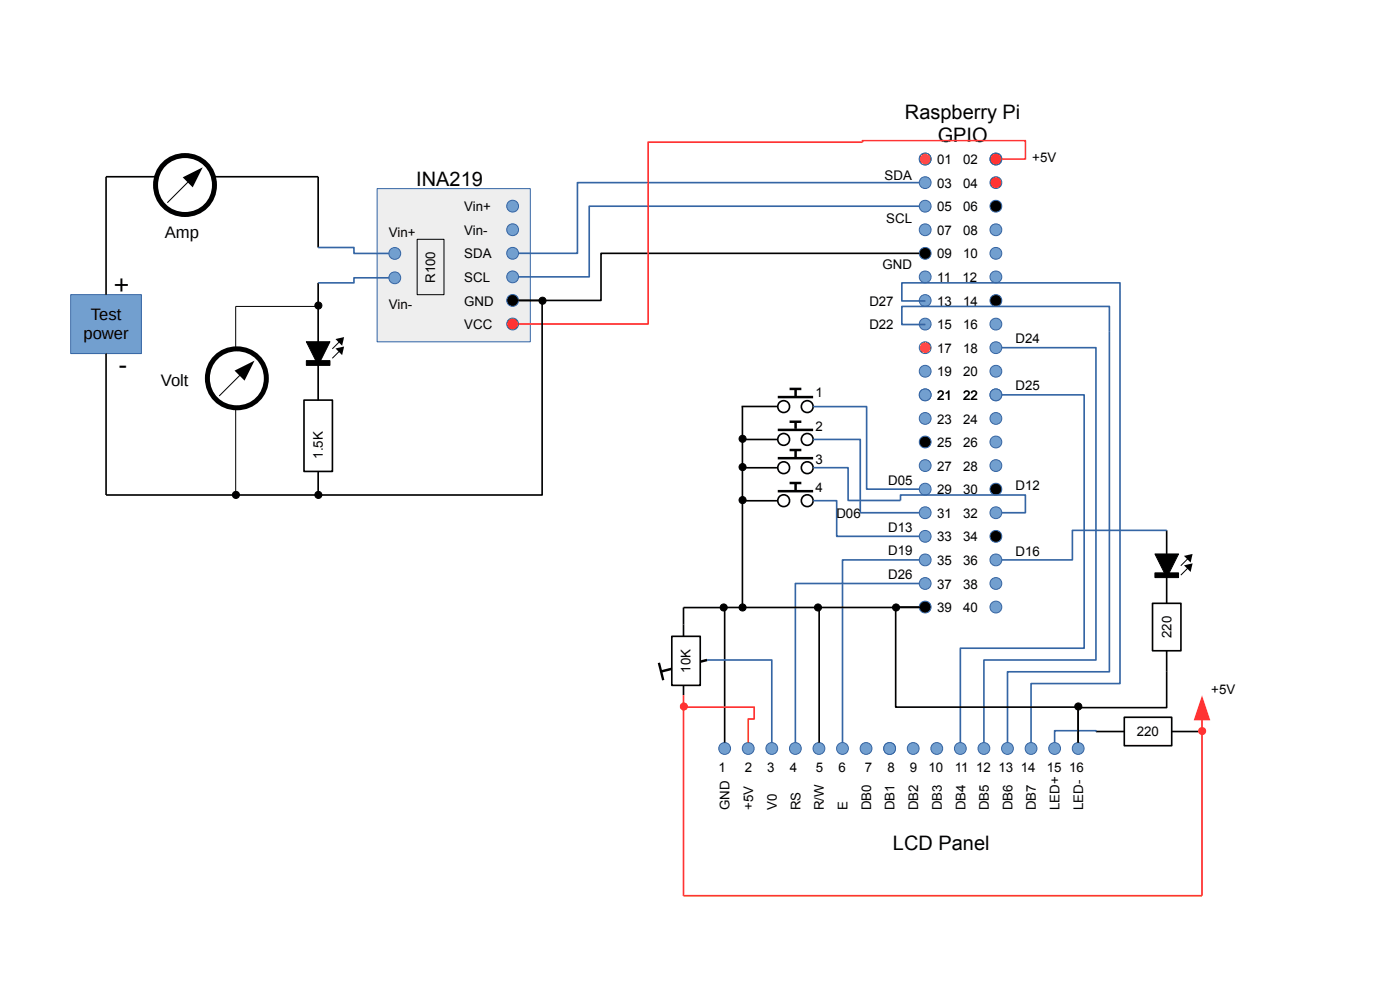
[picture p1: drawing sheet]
<svg xmlns="http://www.w3.org/2000/svg" width="297mm" height="210mm" viewBox="0 0 297 210" stroke-linecap="round" stroke-linejoin="round" font-family="sans-serif">
<circle cx="188.7" cy="158.8" r="1.26" fill="#729fcf"/>
<circle cx="188.7" cy="158.8" r="1.26" fill="none" stroke="#3465a4" stroke-width=".21"/>
<circle cx="193.7" cy="158.8" r="1.25" fill="#729fcf"/>
<circle cx="193.7" cy="158.8" r="1.25" fill="none" stroke="#3465a4" stroke-width=".21"/>
<circle cx="198.7" cy="158.8" r="1.25" fill="#729fcf"/>
<circle cx="198.7" cy="158.8" r="1.25" fill="none" stroke="#3465a4" stroke-width=".21"/>
<circle cx="203.7" cy="158.8" r="1.26" fill="#729fcf"/>
<circle cx="203.7" cy="158.8" r="1.26" fill="none" stroke="#3465a4" stroke-width=".21"/>
<circle cx="208.7" cy="158.8" r="1.26" fill="#729fcf"/>
<circle cx="208.7" cy="158.8" r="1.26" fill="none" stroke="#3465a4" stroke-width=".21"/>
<circle cx="213.7" cy="158.8" r="1.25" fill="#729fcf"/>
<circle cx="213.7" cy="158.8" r="1.25" fill="none" stroke="#3465a4" stroke-width=".21"/>
<circle cx="218.7" cy="158.8" r="1.25" fill="#729fcf"/>
<circle cx="218.7" cy="158.8" r="1.25" fill="none" stroke="#3465a4" stroke-width=".21"/>
<circle cx="183.7" cy="158.8" r="1.26" fill="#729fcf"/>
<circle cx="183.7" cy="158.8" r="1.26" fill="none" stroke="#3465a4" stroke-width=".21"/>
<circle cx="178.7" cy="158.8" r="1.26" fill="#729fcf"/>
<circle cx="178.7" cy="158.8" r="1.26" fill="none" stroke="#3465a4" stroke-width=".21"/>
<circle cx="173.7" cy="158.8" r="1.25" fill="#729fcf"/>
<circle cx="173.7" cy="158.8" r="1.25" fill="none" stroke="#3465a4" stroke-width=".21"/>
<circle cx="168.7" cy="158.8" r="1.26" fill="#729fcf"/>
<circle cx="168.7" cy="158.8" r="1.26" fill="none" stroke="#3465a4" stroke-width=".21"/>
<circle cx="163.7" cy="158.8" r="1.26" fill="#729fcf"/>
<circle cx="163.7" cy="158.8" r="1.26" fill="none" stroke="#3465a4" stroke-width=".21"/>
<circle cx="223.7" cy="158.8" r="1.26" fill="#729fcf"/>
<circle cx="223.7" cy="158.8" r="1.26" fill="none" stroke="#3465a4" stroke-width=".21"/>
<circle cx="228.7" cy="158.8" r="1.26" fill="#729fcf"/>
<circle cx="228.7" cy="158.8" r="1.26" fill="none" stroke="#3465a4" stroke-width=".21"/>
<circle cx="158.7" cy="158.8" r="1.26" fill="#729fcf"/>
<circle cx="158.7" cy="158.8" r="1.26" fill="none" stroke="#3465a4" stroke-width=".21"/>
<circle cx="153.7" cy="158.8" r="1.25" fill="#729fcf"/>
<circle cx="153.7" cy="158.8" r="1.25" fill="none" stroke="#3465a4" stroke-width=".21"/>
<circle cx="188.7" cy="158.8" r="1.26" fill="#729fcf"/>
<circle cx="188.7" cy="158.8" r="1.26" fill="none" stroke="#3465a4" stroke-width=".21"/>
<circle cx="196.3" cy="33.7" r="1.25" fill="#729fcf"/>
<circle cx="196.3" cy="33.7" r="1.25" fill="none" stroke="#3465a4" stroke-width=".21"/>
<circle cx="211.3" cy="33.7" r="1.26" fill="#729fcf"/>
<circle cx="211.3" cy="33.7" r="1.26" fill="none" stroke="#3465a4" stroke-width=".21"/>
<circle cx="196.3" cy="38.7" r="1.25" fill="#729fcf"/>
<circle cx="196.3" cy="38.7" r="1.25" fill="none" stroke="#3465a4" stroke-width=".21"/>
<circle cx="211.3" cy="38.7" r="1.25" fill="#f33"/>
<circle cx="211.3" cy="38.7" r="1.25" fill="none" stroke="#3465a4" stroke-width=".21"/>
<circle cx="196.3" cy="43.7" r="1.25" fill="#729fcf"/>
<g fill="none" stroke="#3465a4" stroke-width=".21">
<circle cx="196.3" cy="43.7" r="1.25"/>
<circle cx="211.3" cy="43.7" r="1.26"/>
</g>
<circle cx="211.3" cy="43.7" r="1.26" fill="#000"/>
<circle cx="196.3" cy="48.7" r="1.25" fill="#729fcf"/>
<circle cx="196.3" cy="48.7" r="1.25" fill="none" stroke="#3465a4" stroke-width=".21"/>
<circle cx="211.3" cy="48.7" r="1.26" fill="#729fcf"/>
<g fill="none" stroke="#3465a4" stroke-width=".21">
<circle cx="196.3" cy="53.7" r="1.25"/>
<circle cx="211.3" cy="48.7" r="1.26"/>
</g>
<circle cx="196.3" cy="53.7" r="1.25" fill="#000"/>
<circle cx="211.3" cy="53.7" r="1.25" fill="#729fcf"/>
<circle cx="211.3" cy="53.7" r="1.25" fill="none" stroke="#3465a4" stroke-width=".21"/>
<circle cx="196.3" cy="58.7" r="1.25" fill="#729fcf"/>
<circle cx="196.3" cy="58.7" r="1.25" fill="none" stroke="#3465a4" stroke-width=".21"/>
<circle cx="211.3" cy="58.7" r="1.25" fill="#729fcf"/>
<circle cx="211.3" cy="58.7" r="1.25" fill="none" stroke="#3465a4" stroke-width=".21"/>
<circle cx="196.3" cy="33.7" r="1.25" fill="#f90"/>
<circle cx="196.3" cy="33.7" r="1.25" fill="none" stroke="#3465a4" stroke-width=".21"/>
<circle cx="211.3" cy="33.7" r="1.25" fill="#f33"/>
<circle cx="211.3" cy="33.7" r="1.25" fill="none" stroke="#3465a4" stroke-width=".21"/>
<circle cx="196.3" cy="63.8" r="1.25" fill="#729fcf"/>
<g fill="none" stroke="#3465a4" stroke-width=".21">
<circle cx="196.3" cy="63.8" r="1.25"/>
<circle cx="211.3" cy="63.8" r="1.26"/>
</g>
<circle cx="211.3" cy="63.8" r="1.26" fill="#000"/>
<circle cx="196.3" cy="68.8" r="1.25" fill="#729fcf"/>
<circle cx="196.3" cy="68.8" r="1.25" fill="none" stroke="#3465a4" stroke-width=".21"/>
<circle cx="211.3" cy="68.8" r="1.25" fill="#729fcf"/>
<circle cx="211.3" cy="68.8" r="1.25" fill="none" stroke="#3465a4" stroke-width=".21"/>
<circle cx="196.3" cy="73.8" r="1.25" fill="#f90"/>
<circle cx="196.3" cy="73.8" r="1.25" fill="none" stroke="#3465a4" stroke-width=".21"/>
<circle cx="211.3" cy="73.8" r="1.25" fill="#729fcf"/>
<circle cx="211.3" cy="73.8" r="1.25" fill="none" stroke="#3465a4" stroke-width=".21"/>
<circle cx="196.3" cy="78.8" r="1.25" fill="#729fcf"/>
<circle cx="196.3" cy="78.8" r="1.25" fill="none" stroke="#3465a4" stroke-width=".21"/>
<circle cx="211.3" cy="78.8" r="1.26" fill="#729fcf"/>
<circle cx="211.3" cy="78.8" r="1.26" fill="none" stroke="#3465a4" stroke-width=".21"/>
<circle cx="196.3" cy="83.8" r="1.25" fill="#729fcf"/>
<circle cx="196.3" cy="83.8" r="1.25" fill="none" stroke="#3465a4" stroke-width=".21"/>
<circle cx="211.3" cy="83.8" r="1.26" fill="#729fcf"/>
<circle cx="211.3" cy="83.8" r="1.26" fill="none" stroke="#3465a4" stroke-width=".21"/>
<circle cx="196.3" cy="88.8" r="1.25" fill="#729fcf"/>
<circle cx="196.3" cy="88.8" r="1.25" fill="none" stroke="#3465a4" stroke-width=".21"/>
<circle cx="211.3" cy="88.8" r="1.25" fill="#729fcf"/>
<g fill="none" stroke="#3465a4" stroke-width=".21">
<circle cx="196.3" cy="93.8" r="1.25"/>
<circle cx="211.3" cy="88.8" r="1.25"/>
</g>
<circle cx="196.3" cy="93.8" r="1.25" fill="#000"/>
<circle cx="211.3" cy="93.8" r="1.26" fill="#729fcf"/>
<circle cx="211.3" cy="93.8" r="1.26" fill="none" stroke="#3465a4" stroke-width=".21"/>
<circle cx="196.3" cy="83.8" r="1.25" fill="#729fcf"/>
<circle cx="196.3" cy="83.8" r="1.25" fill="none" stroke="#3465a4" stroke-width=".21"/>
<circle cx="211.3" cy="83.8" r="1.25" fill="#729fcf"/>
<circle cx="211.3" cy="83.8" r="1.25" fill="none" stroke="#3465a4" stroke-width=".21"/>
<circle cx="196.3" cy="98.8" r="1.25" fill="#729fcf"/>
<circle cx="196.3" cy="98.8" r="1.25" fill="none" stroke="#3465a4" stroke-width=".21"/>
<circle cx="211.3" cy="98.8" r="1.26" fill="#729fcf"/>
<circle cx="211.3" cy="98.8" r="1.26" fill="none" stroke="#3465a4" stroke-width=".21"/>
<circle cx="196.3" cy="103.8" r="1.25" fill="#729fcf"/>
<g fill="none" stroke="#3465a4" stroke-width=".21">
<circle cx="196.3" cy="103.8" r="1.25"/>
<circle cx="211.3" cy="103.8" r="1.25"/>
</g>
<circle cx="211.3" cy="103.8" r="1.25" fill="#000"/>
<circle cx="196.3" cy="108.8" r="1.25" fill="#729fcf"/>
<circle cx="196.3" cy="108.8" r="1.25" fill="none" stroke="#3465a4" stroke-width=".21"/>
<circle cx="211.3" cy="108.8" r="1.25" fill="#729fcf"/>
<circle cx="211.3" cy="108.8" r="1.25" fill="none" stroke="#3465a4" stroke-width=".21"/>
<circle cx="196.3" cy="113.8" r="1.25" fill="#729fcf"/>
<g fill="none" stroke="#3465a4" stroke-width=".21">
<circle cx="196.3" cy="113.8" r="1.25"/>
<circle cx="211.3" cy="113.8" r="1.26"/>
</g>
<circle cx="211.3" cy="113.8" r="1.26" fill="#000"/>
<circle cx="196.3" cy="118.8" r="1.25" fill="#729fcf"/>
<circle cx="196.3" cy="118.8" r="1.25" fill="none" stroke="#3465a4" stroke-width=".21"/>
<circle cx="211.3" cy="118.8" r="1.25" fill="#729fcf"/>
<circle cx="211.3" cy="118.8" r="1.25" fill="none" stroke="#3465a4" stroke-width=".21"/>
<circle cx="196.3" cy="123.8" r="1.25" fill="#729fcf"/>
<circle cx="196.3" cy="123.8" r="1.25" fill="none" stroke="#3465a4" stroke-width=".21"/>
<circle cx="211.3" cy="123.8" r="1.25" fill="#729fcf"/>
<g fill="none" stroke="#3465a4" stroke-width=".21">
<circle cx="196.3" cy="128.8" r="1.25"/>
<circle cx="211.3" cy="123.8" r="1.25"/>
</g>
<circle cx="196.3" cy="128.8" r="1.25" fill="#000"/>
<circle cx="211.3" cy="128.8" r="1.26" fill="#729fcf"/>
<circle cx="211.3" cy="128.8" r="1.26" fill="none" stroke="#3465a4" stroke-width=".21"/>
<path d="M80 40h32.5v32.5h-32.5z" fill-rule="evenodd" fill="#ddd"/>
<path d="M80 40h32.5v32.5h-32.5z" fill="none" stroke="#3465a4" stroke-width=".21"/>
<circle cx="108.7" cy="43.7" r="1.25" fill="#729fcf"/>
<circle cx="108.7" cy="43.7" r="1.25" fill="none" stroke="#3465a4" stroke-width=".21"/>
<circle cx="108.7" cy="48.7" r="1.26" fill="#729fcf"/>
<circle cx="108.7" cy="48.7" r="1.26" fill="none" stroke="#3465a4" stroke-width=".21"/>
<circle cx="108.7" cy="53.7" r="1.26" fill="#729fcf"/>
<circle cx="108.7" cy="53.7" r="1.26" fill="none" stroke="#3465a4" stroke-width=".21"/>
<circle cx="108.7" cy="58.7" r="1.26" fill="#729fcf"/>
<g fill="none" stroke="#3465a4" stroke-width=".21">
<circle cx="108.7" cy="58.7" r="1.26"/>
<circle cx="108.7" cy="63.7" r="1.25"/>
</g>
<circle cx="108.7" cy="63.7" r="1.25" fill="#000"/>
<circle cx="108.7" cy="68.7" r="1.26" fill="#f33"/>
<circle cx="108.7" cy="68.7" r="1.26" fill="none" stroke="#3465a4" stroke-width=".21"/>
<circle cx="83.7" cy="53.8" r="1.26" fill="#729fcf"/>
<circle cx="83.7" cy="53.8" r="1.26" fill="none" stroke="#3465a4" stroke-width=".21"/>
<circle cx="83.7" cy="58.9" r="1.26" fill="#729fcf"/>
<circle cx="83.7" cy="58.9" r="1.26" fill="none" stroke="#3465a4" stroke-width=".21"/>
<path d="M88.5 50.8h5.7v11.7h-5.7z" fill="none" stroke="#000" stroke-width=".21"/>
<path d="M195 38.7h-72.5v15h-12.5M195 43.7h-70v15h-15M196.3 68.8h-5v-3.8h44.1v77.5h-21.7v15M196.3 63.8h-5v-3.8h46.3v85h-18.9v12.5M212.5 73.8h20v66.2h-23.8v17.5M212.5 83.8h17.5v53.7h-26.3v20M195 118.8h-16.3v38.7M195 123.8h-26.3v33.7" fill="none" stroke="#3465a4" stroke-width=".35"/>
<path d="M195 53.7h-67.5v10h-17.5M195 128.8h-5v21.2h38.7v7.5M196.3 128.9h-42.6v28.6M232.5 155.2h22.5" fill="none" stroke="#000" stroke-width=".35"/>
<path d="M212.5 33.7h5v-3.9h-34.5v.4h-45.5v38.5h-27.5" fill="none" stroke="#f33" stroke-width=".35"/>
<path d="M238.5 152.2h10.1v6h-10.1z" fill-rule="evenodd" fill="#fff"/>
<path d="M145 132.5v15M238.5 152.2h10.1v6h-10.1z" fill="none" stroke="#000" stroke-width=".35"/>
<path d="M150 140l-9.8 2.4" fill="none" stroke="#000" stroke-width=".53"/>
<path d="M139.5 140.7l.5-.2 .9 3.7-.4 .1z" fill-rule="evenodd" fill="#000"/>
<path d="M142.5 135h6.1v10.4h-6.1z" fill-rule="evenodd" fill="#fff"/>
<path d="M142.5 135h6.1v10.4h-6.1zM153.5 128.9h-8.5v3.6" fill="none" stroke="#000" stroke-width=".35"/>
<path d="M145 147.5v2.5h15v2.5h-1.3v5M145 150v40h110v-37.4" fill="none" stroke="#f33" stroke-width=".35"/>
<path d="M150 140h13.7v17.5M232.5 155.2v-.2h-8.8v2.5" fill="none" stroke="#3465a4" stroke-width=".35"/>
<path d="M255 147.5l1.8 5.3h-3.6z" fill="#f33"/>
<path d="M110 63.7h5v41.3h-47.5M173.8 128.9v28.6" fill="none" stroke="#000" stroke-width=".35"/>
<circle cx="166.2" cy="86.3" r="1.25" fill="#fff"/>
<circle cx="166.2" cy="86.3" r="1.25" fill="none" stroke="#000" stroke-width=".35"/>
<circle cx="171.2" cy="86.3" r="1.25" fill="#fff"/>
<circle cx="171.2" cy="86.3" r="1.25" fill="none" stroke="#000" stroke-width=".35"/>
<path d="M165 84.2h7.5M167.5 82.5h2.5M168.8 82.6v1.4" fill="none" stroke="#000" stroke-width=".53"/>
<circle cx="166.2" cy="93.2" r="1.25" fill="#fff"/>
<circle cx="166.2" cy="93.2" r="1.25" fill="none" stroke="#000" stroke-width=".35"/>
<circle cx="171.2" cy="93.2" r="1.25" fill="#fff"/>
<circle cx="171.2" cy="93.2" r="1.25" fill="none" stroke="#000" stroke-width=".35"/>
<path d="M165 91.2h7.5M167.5 89.5h2.5M168.8 89.6v1.4" fill="none" stroke="#000" stroke-width=".53"/>
<circle cx="166.2" cy="99.2" r="1.25" fill="#fff"/>
<circle cx="166.2" cy="99.2" r="1.25" fill="none" stroke="#000" stroke-width=".35"/>
<circle cx="171.2" cy="99.2" r="1.25" fill="#fff"/>
<circle cx="171.2" cy="99.2" r="1.25" fill="none" stroke="#000" stroke-width=".35"/>
<path d="M165 97.2h7.5M167.5 95.5h2.5M168.8 95.6v1.4" fill="none" stroke="#000" stroke-width=".53"/>
<circle cx="166.2" cy="106.2" r="1.25" fill="#fff"/>
<circle cx="166.2" cy="106.2" r="1.25" fill="none" stroke="#000" stroke-width=".35"/>
<circle cx="171.2" cy="106.2" r="1.25" fill="#fff"/>
<g fill="none" stroke="#000" stroke-width=".35">
<path d="M157.3 86.2h7.5M157.3 93.2h7.5M157.3 99.2h7.5M157.5 86.2v42.7M157.3 106.2h7.5"/>
<circle cx="171.2" cy="106.2" r="1.25"/>
</g>
<path d="M165 104.2h7.5M167.5 102.5h2.5M168.8 102.6v1.4" fill="none" stroke="#000" stroke-width=".53"/>
<path d="M172.5 86.3h11.4v17.5h11.1M172.5 93.2h10v15.6h12.5M172.5 99.2h7.4v7h11.1v-1.2h26.5v3.8h-5M172.5 106.2h5v7.6h17.5" fill="none" stroke="#3465a4" stroke-width=".35"/>
<g fill="#000">
<circle cx="157.5" cy="99.1" r=".75"/>
<circle cx="157.5" cy="93.1" r=".75"/>
<circle cx="157.5" cy="106.1" r=".75"/>
<circle cx="153.5" cy="128.9" r=".75"/>
<circle cx="157.5" cy="128.9" r=".75"/>
<circle cx="173.5" cy="128.9" r=".75"/>
<circle cx="190.1" cy="128.9" r=".75"/>
</g>
<g fill="none" stroke="#000" stroke-width=".21">
<circle cx="157.5" cy="99.1" r=".75"/>
<circle cx="157.5" cy="93.1" r=".75"/>
<circle cx="157.5" cy="106.1" r=".75"/>
<circle cx="153.5" cy="128.9" r=".75"/>
<circle cx="157.5" cy="128.9" r=".75"/>
<circle cx="173.5" cy="128.9" r=".75"/>
<circle cx="190.1" cy="128.9" r=".75"/>
</g>
<circle cx="145.1" cy="149.9" r=".75" fill="#f33"/>
<circle cx="145.1" cy="149.9" r=".75" fill="none" stroke="#f33" stroke-width=".21"/>
<circle cx="255" cy="155.1" r=".75" fill="#f33"/>
<circle cx="255" cy="155.1" r=".75" fill="none" stroke="#f33" stroke-width=".21"/>
<g fill="#000">
<path d="M245 117.5h5l-2.5 5z"/>
<path d="M245 121.5h5v1h-5z" fill-rule="evenodd"/>
<circle cx="115.1" cy="63.8" r=".75"/>
</g>
<g fill="none" stroke="#000" stroke-width=".21">
<path d="M245 117.5h5l-2.5 5zM245 121.5h5v1h-5z"/>
<circle cx="115.1" cy="63.8" r=".75"/>
</g>
<path d="M247.5 112.5v30" fill="none" stroke="#000" stroke-width=".35"/>
<path d="M244.5 128h6v10h-6z" fill-rule="evenodd" fill="#fff"/>
<path d="M67.5 60v45M244.5 128h6v10h-6zM247.5 142.5v7.6h-18.8v7.4" fill="none" stroke="#000" stroke-width=".35"/>
<path d="M247.5 112.5h-20v6.3h-15" fill="none" stroke="#3465a4" stroke-width=".35"/>
<g fill="#000">
<path d="M65 72.5h5l-2.5 5zM251.2 117.9l1.8-.4-.4 1.8zM251.2 119.9l1.8-.4-.4 1.8z"/>
<path d="M65 76.5h5v1h-5z" fill-rule="evenodd"/>
<circle cx="67.5" cy="64.8" r=".75"/>
<circle cx="67.5" cy="105" r=".75"/>
<circle cx="228.7" cy="149.9" r=".75"/>
</g>
<g fill="none" stroke="#000" stroke-width=".21">
<path d="M65 72.5h5l-2.5 5zM65 76.5h5v1h-5zM252 118.5l-1.5 1.5M252 120.5l-1.5 1.5"/>
<circle cx="67.5" cy="64.8" r=".75"/>
<circle cx="67.5" cy="105" r=".75"/>
<circle cx="228.7" cy="149.9" r=".75"/>
</g>
<path d="M64.5 84.9h6v15.1h-6z" fill-rule="evenodd" fill="#fff"/>
<path d="M64.5 84.9h6v15.1h-6z" fill="none" stroke="#000" stroke-width=".35"/>
<path d="M15 62.5h15v12.5h-15z" fill-rule="evenodd" fill="#729fcf"/>
<path d="M15 62.5h15v12.5h-15z" fill="none" stroke="#3465a4" stroke-width=".21"/>
<path d="M22.5 37.5h45" fill="none" stroke="#000" stroke-width=".35"/>
<circle cx="39.2" cy="39.3" r="6.3" fill="#fff"/>
<circle cx="39.2" cy="39.3" r="6.3" fill="none" stroke="#000" stroke-width="1.1" stroke-linecap="butt"/>
<path d="M40 38.5l-4.5 4.5M67.5 65h-17.5v40" fill="none" stroke="#000" stroke-width=".21"/>
<path d="M38.8 37.6l4.2-2.1-2.1 4.2z" fill="#000"/>
<path d="M22.5 37.5v25M67.5 37.5v15M22.5 75v30h45" fill="none" stroke="#000" stroke-width=".35"/>
<path d="M41 80h2.5v2.5h-2.5z" fill-rule="evenodd" fill="#fff"/>
<path d="M41 80h2.5v2.5h-2.5z" fill="none" stroke="#fff" stroke-width=".21"/>
<circle cx="50.2" cy="80.3" r="6.3" fill="#fff"/>
<circle cx="50.2" cy="80.3" r="6.3" fill="none" stroke="#000" stroke-width="1.1" stroke-linecap="butt"/>
<g fill="none" stroke="#000" stroke-width=".21">
<path d="M51 79.5l-4.5 4.5M72 72.5l-1.5 1.5M72 74.5l-1.5 1.5"/>
<circle cx="50" cy="105" r=".75"/>
</g>
<g fill="#000">
<path d="M49.8 78.6l4.2-2.1-2.1 4.2zM71.2 71.9l1.8-.4-.4 1.8zM71.2 73.9l1.8-.4-.4 1.8z"/>
<circle cx="50" cy="105" r=".75"/>
</g>
<path d="M67.5 52.5h7.6v1.3h7.4M82.5 58.9h-7.4v1.1h-7.6" fill="none" stroke="#3465a4" stroke-width=".35"/>
<g font-size="5.6">
<text x="24.1" y="62.4">+</text>
<text x="25.1" y="79.4">-</text>
</g>
<g font-size="4.2">
<text x="192" y="25.3">Raspberry Pi</text>
<text x="198.9" y="30.1">GPIO</text>
<text x="88.3" y="39.4">INA219</text>
<text x="189.4" y="180.3">LCD Panel</text>
</g>
<g font-size="3.5">
<text x="35" y="50.5">Amp</text>
<text x="17.7" y="71.9">power</text>
<text x="19.3" y="68">Test</text>
<text x="34.1" y="81.9">Volt</text>
</g>
<g font-size="2.8">
<text x="198.8" y="34.8">01</text>
<text x="204.4" y="34.8">02</text>
<text x="219" y="34.3">+5V</text>
<text x="187.6" y="38.1">SDA</text>
<text x="198.8" y="39.8">03</text>
<text x="204.4" y="39.8">04</text>
<text x="98.5" y="44.8">Vin+</text>
<text x="188" y="47.3">SCL</text>
<text x="198.8" y="44.8">05</text>
<text x="204.4" y="44.8">06</text>
<text x="82.5" y="50.3">Vin+</text>
<text x="98.5" y="49.9">Vin-</text>
<text x="198.8" y="49.8">07</text>
<text x="204.4" y="49.8">08</text>
<text x="98.5" y="59.8">SCL</text>
<text x="98.5" y="54.8">SDA</text>
<text x="187.2" y="57.2">GND</text>
<text x="198.8" y="54.8">09</text>
<text x="198.8" y="59.8">11</text>
<text x="204.2" y="59.8">12</text>
<text x="204.4" y="54.8">10</text>
<text x="82.5" y="65.7">Vin-</text>
<text x="92.3" y="60" transform="rotate(-90 92.3 60)">R100</text>
<text x="98.5" y="64.8">GND</text>
<text x="184.4" y="64.8">D27</text>
<text x="198.8" y="64.8">13</text>
<text x="204.4" y="64.8">14</text>
<text x="98.5" y="69.8">VCC</text>
<text x="184.4" y="69.9">D22</text>
<text x="198.8" y="69.8">15</text>
<text x="204.4" y="69.8">16</text>
<text x="198.8" y="74.8">17</text>
<text x="204.4" y="74.8">18</text>
<text x="215.4" y="72.9">D24</text>
<text x="198.8" y="79.8">19</text>
<text x="204.4" y="79.8">20</text>
<text x="215.4" y="82.8">D25</text>
<text x="173" y="84.3">1</text>
<text x="198.8" y="84.8">21</text>
<text x="198.8" y="89.9">23</text>
<text x="204.4" y="84.8">22</text>
<text x="204.4" y="89.9">24</text>
<text x="173" y="91.3">2</text>
<text x="198.8" y="94.8">25</text>
<text x="204.4" y="94.8">26</text>
<text x="68.5" y="97.3" transform="rotate(-90 68.5 97.3)">1.5K</text>
<text x="173" y="98.4">3</text>
<text x="198.8" y="99.8">27</text>
<text x="204.4" y="99.8">28</text>
<text x="173" y="104.4">4</text>
<text x="188.5" y="102.9">D05</text>
<text x="198.8" y="104.9">29</text>
<text x="204.4" y="104.9">30</text>
<text x="215.4" y="103.9">D12</text>
<text x="177.5" y="109.9">D06</text>
<text x="188.5" y="112.9">D13</text>
<text x="198.8" y="109.9">31</text>
<text x="204.4" y="109.9">32</text>
<text x="188.4" y="117.8">D19</text>
<text x="198.8" y="114.9">33</text>
<text x="198.8" y="119.8">35</text>
<text x="204.4" y="114.9">34</text>
<text x="204.4" y="119.8">36</text>
<text x="215.4" y="117.9">D16</text>
<text x="188.4" y="122.8">D26</text>
<text x="198.8" y="124.9">37</text>
<text x="204.4" y="124.9">38</text>
<text x="198.8" y="129.9">39</text>
<text x="204.4" y="129.9">40</text>
<text x="248.5" y="135.4" transform="rotate(-90 248.5 135.4)">220</text>
<text x="146.5" y="142.7" transform="rotate(-90 146.5 142.7)">10K</text>
<text x="257" y="147.3">+5V</text>
<text x="241.2" y="156.1">220</text>
<text x="152.4" y="163.8">1</text>
<text x="158" y="163.8">2</text>
<text x="162.8" y="163.8">3</text>
<text x="167.5" y="163.8">4</text>
<text x="173.1" y="163.8">5</text>
<text x="177.9" y="163.8">6</text>
<text x="183.5" y="163.8">7</text>
<text x="188.2" y="163.8">8</text>
<text x="193" y="163.8">9</text>
<text x="197" y="163.8">10</text>
<text x="202.5" y="163.8">11 12 13 14</text>
<text x="222.1" y="163.8">15 16</text>
<text x="154.8" y="171.9" transform="rotate(-90 154.8 171.9)">GND</text>
<text x="159.8" y="171.9" transform="rotate(-90 159.8 171.9)">+5V</text>
<text x="164.8" y="171.9" transform="rotate(-90 164.8 171.9)">V0</text>
<text x="169.8" y="171.9" transform="rotate(-90 169.8 171.9)">RS</text>
<text x="174.8" y="171.9" transform="rotate(-90 174.8 171.9)">R/W</text>
<text x="179.8" y="171.9" transform="rotate(-90 179.8 171.9)">E</text>
<text x="184.8" y="171.9" transform="rotate(-90 184.8 171.9)">DB0</text>
<text x="189.8" y="171.9" transform="rotate(-90 189.8 171.9)">DB1</text>
<text x="194.8" y="171.9" transform="rotate(-90 194.8 171.9)">DB2</text>
<text x="199.8" y="171.9" transform="rotate(-90 199.8 171.9)">DB3</text>
<text x="204.8" y="171.9" transform="rotate(-90 204.8 171.9)">DB4</text>
<text x="209.8" y="171.9" transform="rotate(-90 209.8 171.9)">DB5</text>
<text x="214.8" y="171.9" transform="rotate(-90 214.8 171.9)">DB6</text>
<text x="219.8" y="171.9" transform="rotate(-90 219.8 171.9)">DB7</text>
<text x="224.8" y="171.9" transform="rotate(-90 224.8 171.9)">LED+</text>
<text x="229.8" y="171.9" transform="rotate(-90 229.8 171.9)">LED-</text>
</g>
</svg>
